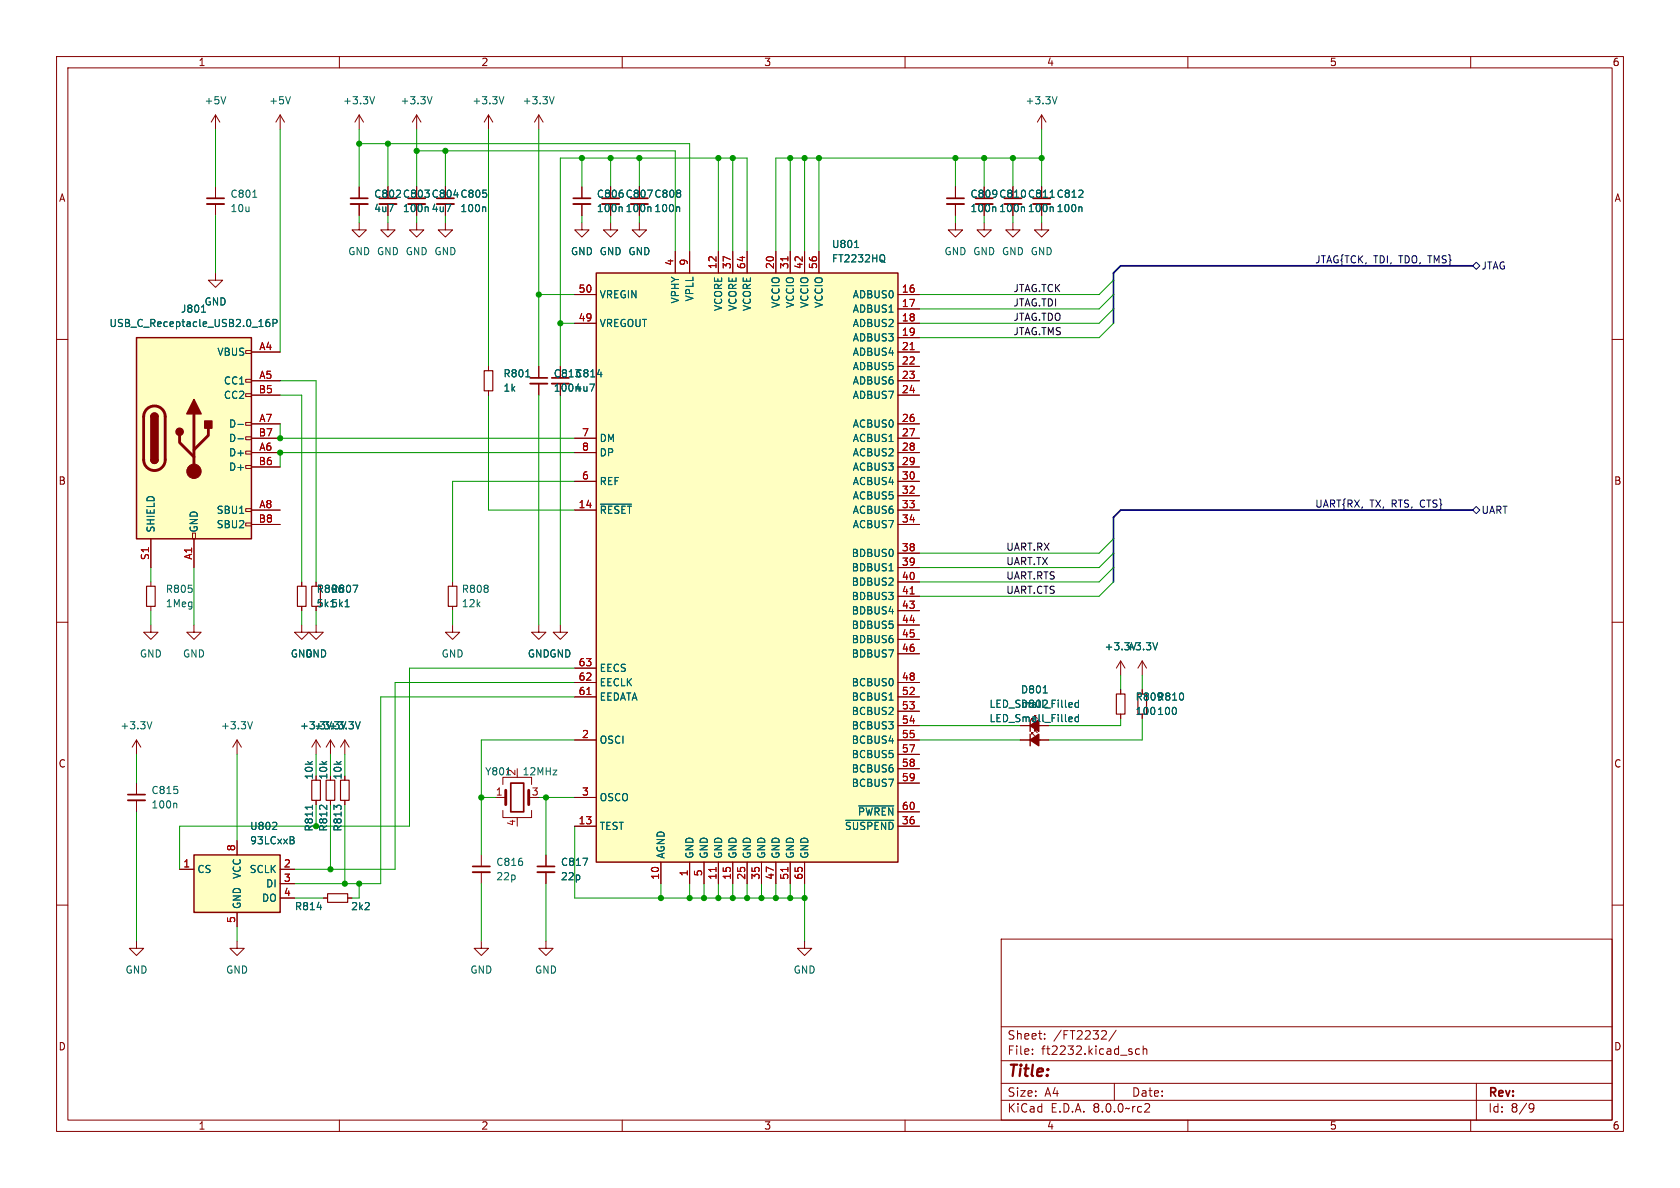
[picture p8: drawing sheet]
<svg xmlns="http://www.w3.org/2000/svg" width="297mm" height="210mm" viewBox="0 0 297 210" stroke-linecap="round" stroke-linejoin="round" font-family="sans-serif">
<g fill="none" stroke="#840000" stroke-width=".18">
<path d="M10 10h277v190h-277zM12 12h273v186h-273zM60 10v2M110 10v2M160 10v2M210 10v2M260 10v2M68.6 39.4v1.2h1.2l-1.2 1.3-1.3-1.3h1.3M174 33v2.1M184.1 39.4v1.2h1.3l-1.3 1.3-1.2-1.3h1.2M184.1 33v2.1M10 60h2"/>
<path d="M285 60h2M10 110h2M201.9 116.8l-.7 1.3M201.9 116.8v2.6M201.9 116.8l.8 1.3M285 110h2M61 130.8l-.8 1.3M61 130.8v2.6M61 130.8l.7 1.3M10 160h2M85.1 151.1v2.1M85.1 154.2v2"/>
<path d="M96.5 151.1v2.1M96.5 154.2v2M285 160h2M142.2 166.4v1.2h1.3l-1.3 1.3-1.2-1.3h1.2M177 166h108v32h-108zM60 198v2M110 198v2M160 198v2M177 194.5h108M177 191.5h108M177 187.5h108M177 181.5h108"/>
<path d="M182.5 186.3v.1M182.5 185.5v.1M184.7 183.6v.1M184.7 182.8v.1M195.3 182.2l.3 .3-.1 .3-.8 .9h.9M197 191.5v3M197.3 182.1l-1.3 2M201.5 185.5l-.5-.1-.3 .3v.4l.2 .2h.6M202.1 185.5l.2-.1 .4 .1v.9M202.1 184.9v1.5M202.6 195.1l.5 .1 .1 .3-.9 1.1h.9M210 198v2"/>
<path d="M260 198v2M261 191.5v6.5M270.6 195.1l.5 .1a.99 .99 0 0 1-.4 1.4h-.2M271.2 195.7l-.3 .3h-.3"/>
</g>
<path d="M191.1 36.6l.2 .2v.6M204.7 113.6l-.5 1.3M63.7 127.6l-.4 1.2M103 151.7h.9l-.6 1.3" fill="none" stroke="#006464" stroke-width=".18"/>
<path d="M172.5 36.1h3M182.6 36.1h3.1M83.6 154.2h3M95 154.2h3" fill="none" stroke="#840000" stroke-width=".33"/>
<path d="M172.5 35.1h3M182.6 35.1h3.1M83.6 153.2h3M95 153.2h3" fill="none" stroke="#840000" stroke-width=".3"/>
<path d="M105.4 48.3h53.3v104.1h-53.3z" fill="#ffffc2"/>
<path d="M105.4 48.3h53.3v104.1h-53.3zM182.1 127.3v2M182.1 129.8v2" fill="none" stroke="#840000" stroke-width=".25"/>
<g fill="none" stroke="#840000" stroke-width=".18">
<path d="M38.1 20.3v2.6M38.1 33v2.1M38.1 36.1v2M38.1 20.3l-.8 1.3M38.1 20.3l.8 1.3M49.5 20.3l-.7 1.3M49.5 20.3v2.6M49.5 20.3l.8 1.3M63.5 39.4v1.2h1.3l-1.3 1.3-1.3-1.3h1.3M63.5 20.3v2.6M63.5 33v2.1M63.5 36.1v2"/>
<path d="M63.5 20.3l-.8 1.3M63.5 20.3l.8 1.3M68.6 33v2.1M73.7 39.4v1.2h1.2l-1.2 1.3-1.3-1.3h1.3M73.7 20.3l-.8 1.3M73.7 20.3v2.6M73.7 33v2.1M73.7 20.3l.7 1.3M78.7 39.4v1.2h1.3l-1.3 1.3-1.2-1.3h1.2M78.7 33v2.1M86.4 20.3l-.8 1.3M86.4 20.3v2.6"/>
<path d="M86.4 20.3l.7 1.3M95.2 20.3l-.7 1.3M95.2 20.3v2.6M95.2 20.3l.8 1.3M184.1 20.3l-.7 1.3M184.1 20.3v2.6M184.1 20.3l.8 1.3M38.1 48.3v1.2h1.3l-1.3 1.3-1.3-1.3h1.3M101.6 52.1h3.8M101.6 57.2h3.8M119.4 44.5v3.8M121.9 44.5v3.8"/>
<path d="M127 44.5v3.8M129.5 44.5v3.8M132.1 44.5v3.8M137.2 44.5v3.8M139.7 44.5v3.8M142.2 44.5v3.8M144.8 44.5v3.8M158.7 52.1h3.9M158.7 54.6h3.9M158.7 57.2h3.9M158.7 59.7h3.9M86.4 64.8v.7"/>
<path d="M86.4 69.1v.8M95.2 64.8v2M95.2 67.8v2.1M99.1 64.8v2M101.6 77.5h3.8M158.7 62.2h3.9M158.7 64.8h3.9M158.7 67.3h3.9M158.7 69.9h3.9M158.7 74.9h3.9M158.7 77.5h3.9M101.6 90.2h3.8"/>
<path d="M101.6 80h3.8M101.6 85.1h3.8M158.7 90.2h3.9M158.7 80h3.9M158.7 82.6h3.9M158.7 85.1h3.9M158.7 87.6h3.9M158.7 92.7h3.9M158.7 97.8h3.9M53.3 102.9v.7M53.3 107.2v.8M101.6 118.1h3.8"/>
<path d="M158.7 100.3h3.9M158.7 102.9h3.9M158.7 105.4h3.9M158.7 108h3.9M158.7 110.5h3.9M158.7 113h3.9M158.7 115.6h3.9M198.1 116.8l-.7 1.3M198.1 116.8v2.6M198.1 116.8l.8 1.3M58.4 130.8l-.7 1.3M58.4 130.8v2.6"/>
<path d="M58.4 130.8l.8 1.3M88.9 138.7v-1.3h5.1v1.3M101.6 130.8h3.8M101.6 120.7h3.8M101.6 123.2h3.8M158.7 130.8h3.9M158.7 120.7h3.9M158.7 123.2h3.9M158.7 125.7h3.9M158.7 128.3h3.9M158.7 133.4h3.9M158.7 135.9h3.9"/>
<path d="M158.7 138.4h3.9M180.3 130.8h5.1M182.4 129.8v-.3h.2h-.2l.5 .5M182.9 129.3v-.3h.2h-.2l.5 .5M201.9 121.9v.8M87.6 141h1.8M88.9 143.3v1.2h5.1v-1.2M91.4 144.5v.3M101.6 146.1h3.8M101.6 141h3.8M116.8 152.4v3.8M121.9 152.4v3.8"/>
<path d="M124.5 152.4v3.8M127 152.4v3.8M129.5 152.4v3.8M132.1 152.4v3.8M134.6 152.4v3.8M137.2 152.4v3.8M139.7 152.4v3.8M142.2 152.4v3.8M158.7 146.1h3.9M158.7 143.5h3.9M85.1 166.4v1.2h1.3l-1.3 1.3-1.3-1.3h1.3M96.5 166.4v1.2h1.3l-1.3 1.3-1.3-1.3h1.3"/>
</g>
<path d="M139.3 45.4v.7M160.9 61.8h.7M160.9 105h.7M103.7 122.8h.8M126.6 153.3v.8M139.3 153.3v.8" fill="none" stroke="#a90000" stroke-width=".18"/>
<g fill="none" stroke="#006464" stroke-width=".18">
<path d="M39.9 17.1l-.4 1.3M51.3 17.1l-.4 1.3M66.2 17.1l-.4 1.3M76.4 17.1l-.4 1.3M89.1 17.1l-.4 1.3M98 17.1l-.5 1.3M186.9 17.1l-.5 1.3M44.7 34.9h.7M85.7 36.6l.2 .2v.6M151.1 43.8h.7M156.2 45.1a.9 .9 0 0 1 0 1.1l.3 .2M92.9 66.6h.8"/>
<path d="M105.6 66.2h.8M106.1 89.1h5.5M157.2 100.9h.7M157.2 123.8h.7M184.4 122.5h.8M189.4 124.2l.2 .3-.6 .1M189.4 126.7l.2 .3-.6 .2M189.5 125h-.1M189.5 127.5l-.1 .1M190.7 123.8v1.2M190.7 126.3v1.3M190.7 124.3l-.4-.1-.3 .2 .2 .6h.5"/>
<path d="M190.7 126.8l-.4-.1-.3 .3 .2 .5h.5M149.5 145h8.5M151.8 142.5h6.2"/>
</g>
<path d="M36.6 36.1h3M62 36.1h3M67.1 36.1h3M72.1 36.1h3.1M77.2 36.1h3.1M93.7 67.8h3.1M97.5 67.8h3.1" fill="none" stroke="#840000" stroke-width=".33"/>
<path d="M36.6 35.1h3M62 35.1h3M67.1 35.1h3M72.1 35.1h3.1M77.2 35.1h3.1M93.7 66.8h3.1M97.5 66.8h3.1M90.3 138.4h2.3v5.1h-2.3z" fill="none" stroke="#840000" stroke-width=".3"/>
<path d="M89.4 139.7v2.5M93.5 139.7v2.5" fill="none" stroke="#840000" stroke-width=".51"/>
<g fill="#840000" stroke="#840000" stroke-width=".25">
<path d="M182.1 128.3l1.5-1v2z"/>
<path d="M182.1 130.8l1.5-1v2z"/>
</g>
<path d="M85.6 65.5h1.5v3.6h-1.5zM52.6 103.6h1.5v3.6h-1.5zM201.2 122.7h1.5v3.5h-1.5z" fill="none" stroke="#840000" stroke-width=".2"/>
<path d="M34.3 151.1h15.2v10.2h-15.2z" fill="#ffffc2"/>
<path d="M34.3 151.1h15.2v10.2h-15.2z" fill="none" stroke="#840000" stroke-width=".25"/>
<g fill="none" stroke="#840000" stroke-width=".18">
<path d="M102.9 39.4v1.2h1.2l-1.2 1.3-1.3-1.3h1.3M102.9 33v2.1M102.9 36.1v2M107.9 39.4v1.2h1.3l-1.3 1.3-1.2-1.3h1.2M107.9 33v2.1M113 39.4v1.2h1.3l-1.3 1.3-1.2-1.3h1.2M113 33v2.1M168.9 39.4v1.2h1.3l-1.3 1.3-1.3-1.3h1.3M174 39.4v1.2h1.3l-1.3 1.3-1.3-1.3h1.3M179.1 39.4v1.2h1.2l-1.2 1.3-1.3-1.3h1.3M26.7 110.5v1.3h1.2l-1.2 1.2-1.3-1.2h1.3M26.7 102.9v.7"/>
<path d="M26.7 107.2v.8M34.3 110.5v1.3h1.3l-1.3 1.2-1.3-1.2h1.3M53.3 110.5v1.3h1.3l-1.3 1.2-1.2-1.2h1.2M55.9 110.5v1.3h1.2l-1.2 1.2-1.3-1.2h1.3M55.9 102.9v.7M80 110.5v1.3h1.3l-1.3 1.2-1.3-1.2h1.3M80 102.9v.7M80 107.2v.8M95.2 110.5v1.3h1.3l-1.3 1.2-1.2-1.2h1.2M99.1 110.5v1.3h1.2l-1.2 1.2-1.3-1.2h1.3M41.9 130.8v2.6M41.9 130.8l-.8 1.3"/>
<path d="M41.9 130.8l.8 1.3M55.9 130.8v2.6M55.9 130.8l-.8 1.3M55.9 130.8l.7 1.3M31.7 153.7h2.6M41.9 148.6v2.5M49.5 153.7h2.6M49.5 156.2h2.6M49.5 158.8h2.6M55.9 141.5v.7M57.1 158.8h.8M58.4 141.5v.7"/>
<path d="M61 141.5v.7M61.5 158.8h.7M41.9 166.4v1.2h1.3l-1.3 1.3-1.3-1.3h1.3M41.9 161.3v2.5"/>
</g>
<path d="M120 36.6l.2 .2v.6M61 107.3h.7M62.4 103.4h.8l-.5 1.3M44.6 127.6l-.4 1.2M48.1 146.6h.8M48.9 145.5v.4M51.7 148.5l.3 .2v.3l-.2 .2M51.8 148l.2 .1-.2 .3M55.2 142.3v.8M56.1 160.4h.8" fill="none" stroke="#006464" stroke-width=".18"/>
<path d="M101.3 36.1h3.1M106.4 36.1h3.1M111.5 36.1h3.1" fill="none" stroke="#840000" stroke-width=".33"/>
<path d="M101.3 35.1h3.1M106.4 35.1h3.1M111.5 35.1h3.1" fill="none" stroke="#840000" stroke-width=".3"/>
<path d="M25.9 103.6h1.5v3.6h-1.5zM55.1 103.6h1.5v3.6h-1.5zM79.2 103.6h1.6v3.6h-1.6zM55.1 137.9h1.5v3.6h-1.5zM57.7 137.9h1.5v3.6h-1.5zM60.2 137.9h1.5v3.6h-1.5zM57.9 158h3.6v1.5h-3.6z" fill="none" stroke="#840000" stroke-width=".2"/>
<path d="M24.1 59.7h20.3v35.6h-20.3z" fill="#ffffc2"/>
<g fill="none" stroke="#840000" stroke-width=".18">
<path d="M63.5 33v2.1M63.5 36.1v2M68.6 33v2.1M73.7 33v2.1M78.7 33v2.1M102.9 33v2.1M102.9 36.1v2M107.9 33v2.1M113 33v2.1M168.9 33v2.1M168.9 36.1v2M174 33v2.1"/>
<path d="M179.1 33v2.1M184.1 33v2.1M101.6 52.1h3.8M101.6 57.2h3.8M119.4 44.5v3.8M121.9 44.5v3.8M127 44.5v3.8M129.5 44.5v3.8M132.1 44.5v3.8M137.2 44.5v3.8M139.7 44.5v3.8M142.2 44.5v3.8"/>
<path d="M144.8 44.5v3.8M158.7 52.1h3.9M158.7 54.6h3.9M158.7 57.2h3.9M158.7 59.7h3.9M43.4 79.8h1v.5h-1zM43.4 77.2h1v.5h-1zM43.4 74.7h1v.5h-1zM43.4 69.6h1v.5h-1zM43.4 67.1h1v.5h-1zM43.4 62h1v.5h-1zM44.4 62.2h5.1"/>
<path d="M44.4 67.3h5.1M44.4 74.9h5.1M44.4 69.9h5.1M44.4 77.5h5.1M86.4 64.8v.7M86.4 69.1v.8M95.2 64.8v2M95.2 67.8v2.1M99.1 64.8v2M101.6 77.5h3.8M158.7 62.2h3.9M158.7 67.3h3.9"/>
<path d="M158.7 74.9h3.9M158.7 69.9h3.9M158.7 77.5h3.9M158.7 64.8h3.9M26.7 95.3v5M34 94.2h.5v1.1h-.5zM34.3 95.3v5M43.4 92.5h1v.5h-1zM43.4 89.9h1v.5h-1zM43.4 82.3h1v.5h-1zM44.4 80h5.1M44.4 90.2h5.1"/>
<path d="M44.4 82.6h5.1M44.4 92.7h5.1M101.6 80h3.8M101.6 90.2h3.8M101.6 85.1h3.8M158.7 80h3.9M158.7 90.2h3.9M158.7 82.6h3.9M158.7 92.7h3.9M158.7 85.1h3.9M158.7 87.6h3.9M158.7 97.8h3.9"/>
<path d="M53.3 102.9v.7M53.3 107.2v.8M55.9 102.9v.7M101.6 118.1h3.8M158.7 100.3h3.9M158.7 102.9h3.9M158.7 105.4h3.9M158.7 108h3.9M158.7 110.5h3.9M158.7 113h3.9M158.7 115.6h3.9M24.1 130.8v2.6"/>
<path d="M24.1 138.4v2.1M24.1 130.8l-.7 1.3M24.1 130.8l.8 1.3M101.6 130.8h3.8M101.6 120.7h3.8M101.6 123.2h3.8M158.7 130.8h3.9M158.7 120.7h3.9M158.7 123.2h3.9M158.7 125.7h3.9M158.7 128.3h3.9M158.7 133.4h3.9"/>
<path d="M158.7 135.9h3.9M158.7 138.4h3.9M180.3 130.8h1.8M183.6 130.8h1.8M198.1 121.9v.8M198.1 126.2v.8M201.9 121.9v.8M24.1 141.5v2M31.7 153.7h2.6M41.9 148.6v2.5M49.5 158.8h2.6M49.5 153.7h2.6"/>
<path d="M49.5 156.2h2.6M55.9 141.5v.7M57.1 158.8h.8M58.4 141.5v.7M61 141.5v.7M61.5 158.8h.7M96.5 151.1v2.1M96.5 154.2v2M101.6 146.1h3.8M101.6 141h3.8M116.8 152.4v3.8M121.9 152.4v3.8"/>
<path d="M124.5 152.4v3.8M127 152.4v3.8M129.5 152.4v3.8M132.1 152.4v3.8M134.6 152.4v3.8M137.2 152.4v3.8M139.7 152.4v3.8M142.2 152.4v3.8M158.7 146.1h3.9M158.7 143.5h3.9M24.1 166.4v1.2h1.3l-1.3 1.3-1.2-1.3h1.2M41.9 161.3v2.5"/>
</g>
<path d="M24.1 59.7h20.3v35.6h-20.3zM26.7 73.7a.64 .64 0 0 1 .6-.7 .64 .64 0 0 1 .6 .7M26.7 81.3a.64 .64 0 0 0 .6 .6 .64 .64 0 0 0 .6-.6" fill="none" stroke="#840000" stroke-width=".25"/>
<path d="M26 72.3a1.91 1.91 0 0 1 2-.4 1.91 1.91 0 0 1 1.2 1.8v7.6a1.91 1.91 0 0 1-1.9 1.9 1.91 1.91 0 0 1-1.9-1.9v-7.8l.2-.6zM31.7 77v1.2l2.6 2.6M34.3 73.2v10.1M36.8 75.7v1.3l-2.5 2.5" fill="none" stroke="#840000" stroke-width=".51"/>
<g fill="#840000" stroke="#840000" stroke-width=".25">
<path d="M26.7 81.3h1.2a.64 .64 0 0 1-.6 .6 .64 .64 0 0 1-.6-.6z"/>
<path d="M26.7 73.7h1.2v7.6h-1.2z"/>
<path d="M26.9 73.2a.64 .64 0 0 1 .6-.1 .64 .64 0 0 1 .4 .6h-1.2z"/>
<path d="M34.3 70.6l1.3 2.6h-2.6z"/>
<path d="M36.2 74.4h1.3v1.3h-1.3z"/>
<circle cx="31.7" cy="76.3" r=".63"/>
</g>
<circle cx="34.3" cy="83.3" r="1.27" fill="#840000" stroke="#840000" stroke-width=".18"/>
<g fill="none" stroke="#006464" stroke-width=".18">
<path d="M85.7 36.6l.2 .2v.6M120 36.6l.2 .2v.6M191.1 36.6l.2 .2v.6M35.6 55.2h.7M47.6 56.5h-.4a.86 .86 0 0 0 0 1.2l.5-.1v-.4l-.2-.3-.4 .1-.1 .2M48.3 57.1h.6l.1-.2-.1-.3-.6-.1v1.2M151.1 43.8h.7M156.2 45.1a.9 .9 0 0 1 0 1.1l.3 .2M42.1 75h.9M42.1 77.6h.9M92.9 66.6h.8M105.6 66.2h.8"/>
<path d="M106.1 89.1h5.5M61 107.3h.7M62.4 103.4h.8l-.5 1.3M157.2 100.9h.7M204.7 113.6l-.5 1.3M26.9 127.6l-.5 1.2M63.7 127.6l-.4 1.2M157.2 123.8h.7M184.4 122.5h.8M189.4 126.7l.2 .3-.6 .2M189.4 124.2l.2 .3-.6 .1M189.5 127.5l-.1 .1"/>
<path d="M189.5 125h-.1M190.7 123.8v1.2M190.7 126.3v1.3M190.7 126.8l-.4-.1-.3 .3 .2 .5h.5M190.7 124.3l-.4-.1-.3 .2 .2 .6h.5M31.1 142l.2 .2v.6M48.1 146.6h.8M48.9 145.5v.4M51.7 148.5l.3 .2v.3l-.2 .2M51.8 148l.2 .1-.2 .3M55.2 142.3v.8M103 151.7h.9l-.6 1.3"/>
<path d="M149.5 145h8.5M151.8 142.5h6.2M56.1 160.4h.8"/>
</g>
<path d="M167.4 36.1h3M177.5 36.1h3.1M22.6 141.5h3.1" fill="none" stroke="#840000" stroke-width=".33"/>
<path d="M167.4 35.1h3M177.5 35.1h3.1M22.6 140.5h3.1" fill="none" stroke="#840000" stroke-width=".3"/>
<path d="M197.4 122.7h1.5v3.5h-1.5z" fill="none" stroke="#840000" stroke-width=".2"/>
<path d="M260.3 47l.7-.6 .6 .6-.6 .6zM261 89.5l.6 .7-.6 .6-.7-.6z" fill="none" stroke="#000084" stroke-width=".18"/>
<path d="M260.3 47h-62.2l-1.3 1.3v8.9M260.3 90.2h-62.2l-1.3 1.2v11.5" fill="none" stroke="#000084" stroke-width=".3"/>
<g fill="none" stroke="#009600" stroke-width=".18">
<path d="M38.1 22.9v10.1M38.1 38.1v10.2M49.5 22.9v39.3M63.5 25.4h58.4v19.1M63.5 22.9v10.1M63.5 38.1v1.3M68.6 25.4v7.6M68.6 38.1v1.3M73.7 22.9v10.1M73.7 38.1v1.3M73.7 26.7h45.7v17.8M78.7 26.7v6.3"/>
<path d="M78.7 38.1v1.3M86.4 22.9v41.9M95.2 22.9v41.9M102.9 27.9v5.1M102.9 38.1v1.3M107.9 27.9v5.1M107.9 38.1v1.3M113 27.9v5.1M113 38.1v1.3M127 27.9v16.6M129.5 27.9v16.6M139.7 27.9v16.6"/>
<path d="M142.2 27.9v16.6M144.8 27.9v16.6M168.9 27.9v5.1M168.9 38.1v1.3M174 27.9v5.1M174 38.1v1.3M179.1 27.9v5.1M179.1 38.1v1.3M184.1 27.9h-46.9v16.6M184.1 22.9v10.1M184.1 38.1v1.3M95.2 52.1h6.4"/>
<path d="M99.1 57.2h2.5M132.1 44.5v-16.6h-33v36.9M196.8 57.2l-2.5 2.5h-31.7M196.8 49.5l-2.5 2.6h-31.7M196.8 52.1l-2.5 2.5h-31.7M196.8 54.6l-2.5 2.6h-31.7M49.5 69.9h3.8v33M49.5 67.3h6.4v35.6M49.5 74.9v2.6h52.1M86.4 69.9v20.3h15.2M95.2 69.9v40.6M99.1 69.9v40.6"/>
<path d="M101.6 85.1h-21.6v17.8M101.6 80h-52.1v2.6M196.8 97.8l-2.5 2.5h-31.7M196.8 95.3l-2.5 2.5h-31.7M26.7 100.3v2.6M26.7 108v2.5M34.3 100.3v10.2M53.3 108v2.5M55.9 108v2.5M80 108v2.5M101.6 118.1h-29.2v28h-40.7v7.6M196.8 102.9l-2.5 2.5h-31.7"/>
<path d="M196.8 100.3l-2.5 2.6h-31.7M198.1 119.4v2.5M201.9 119.4v2.5M24.1 133.4v5M41.9 133.4v15.2M55.9 133.4v3.8M58.4 133.4v3.8M61 133.4v3.8M101.6 130.8h-16.5v20.3M101.6 123.2h-34.3v33h-15.2M101.6 120.7h-31.8v33h-17.7M162.6 128.3h17.7"/>
<path d="M162.6 130.8h17.7M198.1 127v1.3h-12.7M201.9 127v3.8h-16.5M24.1 143.5v22.9M52.1 158.8h5M55.9 142.2v3.9M58.4 142.2v11.5M61 142.2v14M63.5 156.2v2.6h-1.3M85.1 156.2v10.2M85.1 141h2.5M95.2 141h6.4"/>
<path d="M96.5 141v10.1M96.5 156.2v10.2M101.6 146.1v12.7h40.6M116.8 156.2v2.6M121.9 156.2v2.6M124.5 156.2v2.6M127 156.2v2.6M129.5 156.2v2.6M132.1 156.2v2.6M134.6 156.2v2.6M137.2 156.2v2.6M139.7 156.2v2.6"/>
<path d="M142.2 156.2v10.2M41.9 163.8v2.6"/>
</g>
<path d="M139.3 45.4v.7M160.9 61.8h.7M160.9 105h.7M103.7 122.8h.8M126.6 153.3v.8M139.3 153.3v.8" fill="none" stroke="#a90000" stroke-width=".18"/>
<g fill="#009600" stroke="#009600" stroke-width=".18">
<circle cx="58.4" cy="153.7" r=".46"/>
<circle cx="61" cy="156.2" r=".46"/>
<circle cx="127" cy="158.8" r=".46"/>
<circle cx="129.5" cy="158.8" r=".46"/>
<circle cx="124.5" cy="158.8" r=".46"/>
<circle cx="134.6" cy="158.8" r=".46"/>
<circle cx="132.1" cy="158.8" r=".46"/>
<circle cx="116.8" cy="158.8" r=".46"/>
<circle cx="121.9" cy="158.8" r=".46"/>
<circle cx="137.2" cy="158.8" r=".46"/>
<circle cx="142.2" cy="158.8" r=".46"/>
<circle cx="139.7" cy="158.8" r=".46"/>
<circle cx="68.6" cy="25.4" r=".46"/>
<circle cx="63.5" cy="156.2" r=".46"/>
<circle cx="55.9" cy="146.1" r=".46"/>
<circle cx="96.5" cy="141" r=".46"/>
<circle cx="85.1" cy="141" r=".46"/>
<circle cx="49.5" cy="80" r=".46"/>
<circle cx="63.5" cy="25.4" r=".46"/>
<circle cx="49.5" cy="77.5" r=".46"/>
<circle cx="139.7" cy="27.9" r=".46"/>
<circle cx="129.5" cy="27.9" r=".46"/>
<circle cx="174" cy="27.9" r=".46"/>
<circle cx="168.9" cy="27.9" r=".46"/>
<circle cx="142.2" cy="27.9" r=".46"/>
<circle cx="144.8" cy="27.9" r=".46"/>
<circle cx="184.1" cy="27.9" r=".46"/>
<circle cx="179.1" cy="27.9" r=".46"/>
<circle cx="73.7" cy="26.7" r=".46"/>
<circle cx="78.7" cy="26.7" r=".46"/>
<circle cx="107.9" cy="27.9" r=".46"/>
<circle cx="113" cy="27.9" r=".46"/>
<circle cx="127" cy="27.9" r=".46"/>
<circle cx="102.9" cy="27.9" r=".46"/>
<circle cx="99.1" cy="57.2" r=".46"/>
<circle cx="95.2" cy="52.1" r=".46"/>
</g>
<text font-size="2.8" fill="#840000" x="178" y="190.9">Title:</text>
<g font-size="2.1" fill="#840000">
<text x="178" y="184">Sheet:</text>
<text x="186.2" y="184">/FT2232/</text>
<text x="178" y="186.7">File:</text>
<text x="184.1" y="186.7">ft2232.kicad_sch</text>
<text x="178" y="196.9">KiCad</text>
<text x="178" y="194.1">Size:</text>
<text x="184.7" y="194.1">A4</text>
<text x="185.7" y="196.9">E.D.A.</text>
<text x="193.3" y="196.9">8.0.0~rc2</text>
<text x="200" y="194.1">Date:</text>
<text x="263" y="194.3">Rev:</text>
<text x="263" y="196.9">Id:</text>
<text x="267.1" y="196.9">8/9</text>
</g>
<g font-size="1.8" fill="#840000">
<text x="35" y="11.9">1</text>
<text x="85" y="11.9">2</text>
<text x="135" y="11.9">3</text>
<text x="185" y="11.9">4</text>
<text x="235" y="11.9">5</text>
<text x="285" y="11.9">6</text>
<text x="10.3" y="35.9">A</text>
<text x="285.3" y="35.9">A</text>
<text x="71.1" y="37.7">100n 4u7</text>
<text x="105.4" y="37.7">100n 100n 100n</text>
<text x="171.5" y="37.7">100n 100n 100n 100n</text>
<text x="97.8" y="69.4">100n4u7</text>
<text x="10.3" y="85.9">B</text>
<text x="285.3" y="85.9">B</text>
<text x="55.9" y="107.5">5k15k1</text>
<text x="174.8" y="127.9">LED_Small_Filled</text>
<text x="10.3" y="135.9">C</text>
<text x="55.5" y="137.9" transform="rotate(-90 55.5 137.9)">10k</text>
<text x="58.1" y="137.9" transform="rotate(-90 58.1 137.9)">10k</text>
<text x="60.6" y="137.9" transform="rotate(-90 60.6 137.9)">10k</text>
<text x="285.3" y="135.9">C</text>
<text x="10.3" y="185.9">D</text>
<text x="285.3" y="185.9">D</text>
<text x="35" y="199.9">1</text>
<text x="85" y="199.9">2</text>
<text x="135" y="199.9">3</text>
<text x="185" y="199.9">4</text>
<text x="235" y="199.9">5</text>
<text x="285" y="199.9">6</text>
</g>
<g font-size="1.8" fill="#006464">
<text x="36.1" y="18.6">+5V</text>
<text x="47.5" y="18.6">+5V</text>
<text x="60.6" y="18.6">+3.3V</text>
<text x="70.7" y="18.6">+3.3V</text>
<text x="83.4" y="18.6">+3.3V</text>
<text x="92.3" y="18.6">+3.3V</text>
<text x="181.2" y="18.6">+3.3V</text>
<text x="40.6" y="35.2">C801</text>
<text x="66" y="35.2">C802 C803 C804 C805</text>
<text x="105.4" y="35.2">C806 C807 C808</text>
<text x="171.5" y="35.2">C809 C810 C811 C812</text>
<text x="40.6" y="37.7">10u</text>
<text x="66" y="37.7">4u7</text>
<text x="81.3" y="37.7">100n</text>
<text x="61.5" y="45.3">GND GND GND GND</text>
<text x="100.8" y="45.3">GND GND GND</text>
<text x="147" y="44">U801</text>
<text x="147" y="46.6">FT2232HQ</text>
<text x="166.9" y="45.3">GND GND GND GND</text>
<text x="105.9" y="52.9">VREGIN</text>
<text x="120.2" y="53.7" transform="rotate(-90 120.2 53.7)">VPHY</text>
<text x="122.8" y="53.4" transform="rotate(-90 122.8 53.4)">VPLL</text>
<text x="150.7" y="52.9">ADBUS0</text>
<text x="19.3" y="58">USB_C_Receptacle_USB2.0_16P</text>
<text x="31.9" y="55.5">J801</text>
<text x="36.1" y="54.2">GND</text>
<text x="105.9" y="58">VREGOUT</text>
<text x="127.9" y="55.1" transform="rotate(-90 127.9 55.1)">VCORE</text>
<text x="130.4" y="55.1" transform="rotate(-90 130.4 55.1)">VCORE</text>
<text x="132.9" y="55.1" transform="rotate(-90 132.9 55.1)">VCORE</text>
<text x="138" y="54.5" transform="rotate(-90 138 54.5)">VCCIO</text>
<text x="140.6" y="54.5" transform="rotate(-90 140.6 54.5)">VCCIO</text>
<text x="143.1" y="54.5" transform="rotate(-90 143.1 54.5)">VCCIO</text>
<text x="145.6" y="54.5" transform="rotate(-90 145.6 54.5)">VCCIO</text>
<text x="150.7" y="55.5">ADBUS1</text>
<text x="150.7" y="58">ADBUS2</text>
<text x="38.3" y="63.1">VBUS</text>
<text x="150.7" y="60.6">ADBUS3</text>
<text x="150.7" y="63.1">ADBUS4</text>
<text x="150.7" y="65.6">ADBUS5</text>
<text x="39.5" y="68.2">CC1</text>
<text x="39.5" y="70.7">CC2</text>
<text x="88.9" y="66.9">R801</text>
<text x="88.9" y="69.4">1k</text>
<text x="97.8" y="66.9">C813C814</text>
<text x="150.7" y="68.2">ADBUS6</text>
<text x="150.7" y="70.7">ADBUS7</text>
<text x="40.4" y="75.8">D-</text>
<text x="150.7" y="75.8">ACBUS0</text>
<text x="40.4" y="80.9">D+</text>
<text x="40.4" y="83.4">D+</text>
<text x="40.4" y="78.3">D-</text>
<text x="105.9" y="78.3">DM</text>
<text x="105.9" y="80.9">DP</text>
<text x="150.7" y="78.3">ACBUS1</text>
<text x="150.7" y="80.9">ACBUS2</text>
<text x="150.7" y="83.4">ACBUS3</text>
<text x="105.9" y="86">REF</text>
<text x="150.7" y="86">ACBUS4</text>
<text x="150.7" y="88.5">ACBUS5</text>
<text x="27.5" y="94.2" transform="rotate(-90 27.5 94.2)">SHIELD</text>
<text x="35.2" y="94.2" transform="rotate(-90 35.2 94.2)">GND</text>
<text x="38.2" y="91">SBU1</text>
<text x="38.2" y="93.6">SBU2</text>
<text x="105.9" y="91">~{RESET}</text>
<text x="150.7" y="91">ACBUS6</text>
<text x="150.7" y="93.6">ACBUS7</text>
<text x="150.5" y="98.7">BDBUS0</text>
<text x="150.5" y="101.2">BDBUS1</text>
<text x="29.2" y="105">R805</text>
<text x="29.2" y="107.5">1Meg</text>
<text x="55.9" y="105">R806</text>
<text x="58.4" y="105">R807</text>
<text x="81.5" y="105">R808</text>
<text x="81.5" y="107.5">12k</text>
<text x="150.5" y="103.7">BDBUS2</text>
<text x="150.5" y="106.3">BDBUS3</text>
<text x="150.5" y="108.8">BDBUS4</text>
<text x="150.5" y="111.4">BDBUS5</text>
<text x="150.5" y="113.9">BDBUS6</text>
<text x="24.6" y="116.4">GND</text>
<text x="32.3" y="116.4">GND</text>
<text x="51.3" y="116.4">GND</text>
<text x="53.8" y="116.4">GND</text>
<text x="78" y="116.4">GND</text>
<text x="93.2" y="116.4">GNDGND</text>
<text x="105.9" y="119">EECS</text>
<text x="150.5" y="116.4">BDBUS7</text>
<text x="195.2" y="115.2">+3.3V</text>
<text x="199" y="115.2">+3.3V</text>
<text x="105.9" y="124.1">EEDATA</text>
<text x="105.9" y="121.5">EECLK</text>
<text x="150.5" y="121.5">BCBUS0</text>
<text x="150.5" y="124.1">BCBUS1</text>
<text x="174.8" y="125.3">LED_Small_Filled</text>
<text x="180.4" y="122.8">D801</text>
<text x="180.4" y="125.3">D802</text>
<text x="200.7" y="124.1">R809R810</text>
<text x="21.2" y="129.1">+3.3V</text>
<text x="39" y="129.1">+3.3V</text>
<text x="52.9" y="129.1">+3.3V +3.3V</text>
<text x="55.5" y="129.1">+3.3V</text>
<text x="105.9" y="131.7">OSCI</text>
<text x="150.5" y="126.6">BCBUS2</text>
<text x="150.5" y="129.1">BCBUS3</text>
<text x="150.5" y="131.7">BCBUS4</text>
<text x="200.7" y="126.6">100</text>
<text x="204.5" y="126.6">100</text>
<text x="85.7" y="137.3">Y801</text>
<text x="91.2" y="137.2" transform="rotate(-90 91.2 137.2)">2</text>
<text x="92.3" y="137.3">12MHz</text>
<text x="150.5" y="134.2">BCBUS5</text>
<text x="150.5" y="136.8">BCBUS6</text>
<text x="26.7" y="140.6">C815</text>
<text x="26.7" y="143.1">100n</text>
<text x="105.9" y="141.8">OSCO</text>
<text x="150.5" y="139.3">BCBUS7</text>
<text x="44.1" y="146.9">U802</text>
<text x="44.1" y="149.5">93LCxxB</text>
<text x="55.5" y="147.1" transform="rotate(-90 55.5 147.1)">R811</text>
<text x="58.1" y="147.1" transform="rotate(-90 58.1 147.1)">R812</text>
<text x="60.6" y="147.1" transform="rotate(-90 60.6 147.1)">R813</text>
<text x="105.9" y="146.9">TEST</text>
<text x="149.3" y="146.9">~{SUSPEND}</text>
<text x="151.6" y="144.4">~{PWREN}</text>
<text x="34.8" y="154.5">CS</text>
<text x="42.8" y="155.5" transform="rotate(-90 42.8 155.5)">VCC</text>
<text x="44" y="154.5">SCLK</text>
<text x="87.6" y="153.3">C816</text>
<text x="87.6" y="155.8">22p</text>
<text x="99.1" y="153.3">C817</text>
<text x="99.1" y="155.8">22p</text>
<text x="117.7" y="151.9" transform="rotate(-90 117.7 151.9)">AGND</text>
<text x="122.8" y="151.9" transform="rotate(-90 122.8 151.9)">GND</text>
<text x="125.3" y="151.9" transform="rotate(-90 125.3 151.9)">GND</text>
<text x="127.9" y="151.9" transform="rotate(-90 127.9 151.9)">GND</text>
<text x="130.4" y="151.9" transform="rotate(-90 130.4 151.9)">GND</text>
<text x="132.9" y="151.9" transform="rotate(-90 132.9 151.9)">GND</text>
<text x="135.5" y="151.9" transform="rotate(-90 135.5 151.9)">GND</text>
<text x="138" y="151.9" transform="rotate(-90 138 151.9)">GND</text>
<text x="140.6" y="151.9" transform="rotate(-90 140.6 151.9)">GND</text>
<text x="143.1" y="151.9" transform="rotate(-90 143.1 151.9)">GND</text>
<text x="42.8" y="160.8" transform="rotate(-90 42.8 160.8)">GND</text>
<text x="46.2" y="159.6">DO</text>
<text x="46.9" y="157.1">DI</text>
<text x="52" y="161.1">R814</text>
<text x="62" y="161.1">2k2</text>
<text x="22.1" y="172.3">GND</text>
<text x="39.9" y="172.3">GND</text>
<text x="83.1" y="172.3">GND</text>
<text x="94.5" y="172.3">GND</text>
<text x="140.2" y="172.3">GND</text>
</g>
<g font-size="1.8" fill="#a90000">
<text x="119.1" y="47.1" transform="rotate(-90 119.1 47.1)">4</text>
<text x="121.7" y="47.1" transform="rotate(-90 121.7 47.1)">9</text>
<text x="126.7" y="47.7" transform="rotate(-90 126.7 47.7)">12</text>
<text x="129.3" y="47.7" transform="rotate(-90 129.3 47.7)">37</text>
<text x="131.8" y="47.7" transform="rotate(-90 131.8 47.7)">64</text>
<text x="136.9" y="47.7" transform="rotate(-90 136.9 47.7)">20</text>
<text x="139.4" y="47.7" transform="rotate(-90 139.4 47.7)">31</text>
<text x="142" y="47.7" transform="rotate(-90 142 47.7)">42</text>
<text x="144.5" y="47.7" transform="rotate(-90 144.5 47.7)">56</text>
<text x="102.2" y="51.8">50</text>
<text x="159.3" y="51.8">16</text>
<text x="102.2" y="56.9">49</text>
<text x="159.3" y="54.4">17</text>
<text x="159.3" y="56.9">18</text>
<text x="159.3" y="59.4">19</text>
<text x="45.7" y="62">A4</text>
<text x="159.3" y="62">21</text>
<text x="159.3" y="64.5">22</text>
<text x="45.6" y="69.6">B5</text>
<text x="45.7" y="67.1">A5</text>
<text x="159.3" y="67.1">23</text>
<text x="159.3" y="69.6">24</text>
<text x="45.6" y="77.2">B7</text>
<text x="45.7" y="74.7">A7</text>
<text x="102.8" y="77.2">7</text>
<text x="159.3" y="74.7">26</text>
<text x="159.3" y="77.2">27</text>
<text x="45.6" y="82.3">B6</text>
<text x="45.7" y="79.8">A6</text>
<text x="102.8" y="79.8">8</text>
<text x="159.3" y="79.8">28</text>
<text x="159.3" y="82.3">29</text>
<text x="45.7" y="89.9">A8</text>
<text x="102.2" y="89.9">14</text>
<text x="102.8" y="84.8">6</text>
<text x="159.3" y="84.8">30</text>
<text x="159.3" y="87.4">32</text>
<text x="159.3" y="89.9">33</text>
<text x="45.6" y="92.5">B8</text>
<text x="159.3" y="92.5">34</text>
<text x="26.4" y="99.1" transform="rotate(-90 26.4 99.1)">S1</text>
<text x="34" y="99" transform="rotate(-90 34 99)">A1</text>
<text x="159.3" y="97.5">38</text>
<text x="159.3" y="100.1">39</text>
<text x="159.3" y="102.6">40</text>
<text x="159.3" y="105.2">41</text>
<text x="159.3" y="107.7">43</text>
<text x="159.3" y="110.2">44</text>
<text x="159.3" y="112.8">45</text>
<text x="102.2" y="117.9">63</text>
<text x="159.3" y="115.3">46</text>
<text x="102.2" y="122.9">61</text>
<text x="102.2" y="120.4">62</text>
<text x="159.3" y="120.4">48</text>
<text x="159.3" y="122.9">52</text>
<text x="159.3" y="125.5">53</text>
<text x="102.8" y="130.6">2</text>
<text x="159.3" y="128">54</text>
<text x="159.3" y="130.6">55</text>
<text x="159.3" y="133.1">57</text>
<text x="159.3" y="135.6">58</text>
<text x="87.6" y="140.7">1</text>
<text x="93.9" y="140.7">3</text>
<text x="102.8" y="140.7">3</text>
<text x="159.3" y="138.2">59</text>
<text x="159.3" y="143.3">60</text>
<text x="91.2" y="146.1" transform="rotate(-90 91.2 146.1)">4</text>
<text x="102.2" y="145.8">13</text>
<text x="159.3" y="145.8">36</text>
<text x="32.3" y="153.4">1</text>
<text x="41.7" y="150.6" transform="rotate(-90 41.7 150.6)">8</text>
<text x="50.1" y="153.4">2</text>
<text x="50.1" y="156">3</text>
<text x="116.6" y="155.6" transform="rotate(-90 116.6 155.6)">10</text>
<text x="121.7" y="155" transform="rotate(-90 121.7 155)">1</text>
<text x="124.2" y="155" transform="rotate(-90 124.2 155)">5</text>
<text x="126.7" y="155.6" transform="rotate(-90 126.7 155.6)">11</text>
<text x="129.3" y="155.6" transform="rotate(-90 129.3 155.6)">15</text>
<text x="131.8" y="155.6" transform="rotate(-90 131.8 155.6)">25</text>
<text x="134.4" y="155.6" transform="rotate(-90 134.4 155.6)">35</text>
<text x="136.9" y="155.6" transform="rotate(-90 136.9 155.6)">47</text>
<text x="139.4" y="155.6" transform="rotate(-90 139.4 155.6)">51</text>
<text x="142" y="155.6" transform="rotate(-90 142 155.6)">65</text>
<text x="50.1" y="158.5">4</text>
<text x="41.7" y="163.3" transform="rotate(-90 41.7 163.3)">5</text>
</g>
<g font-size="1.8" fill="#000084">
<text x="232.4" y="46.6">JTAG{TCK,</text>
<text x="242.8" y="46.6">TDI,</text>
<text x="247.5" y="46.6">TDO, TMS}</text>
<text x="261.8" y="47.9">JTAG</text>
<text x="232.4" y="89.8">UART{RX,</text>
<text x="242.2" y="89.8">TX, RTS, CTS}</text>
<text x="261.8" y="91">UART</text>
</g>
<g font-size="1.8" fill="#0f0f0f">
<text x="179.1" y="51.7">JTAG.TCK</text>
<text x="179.1" y="59.3">JTAG.TMS</text>
<text x="179.1" y="54.3">JTAG.TDI</text>
<text x="179.1" y="56.8">JTAG.TDO</text>
<text x="177.8" y="100">UART.TX</text>
<text x="177.8" y="97.4">UART.RX</text>
<text x="177.8" y="105.1">UART.CTS</text>
<text x="177.8" y="102.5">UART.RTS</text>
</g>
</svg>
